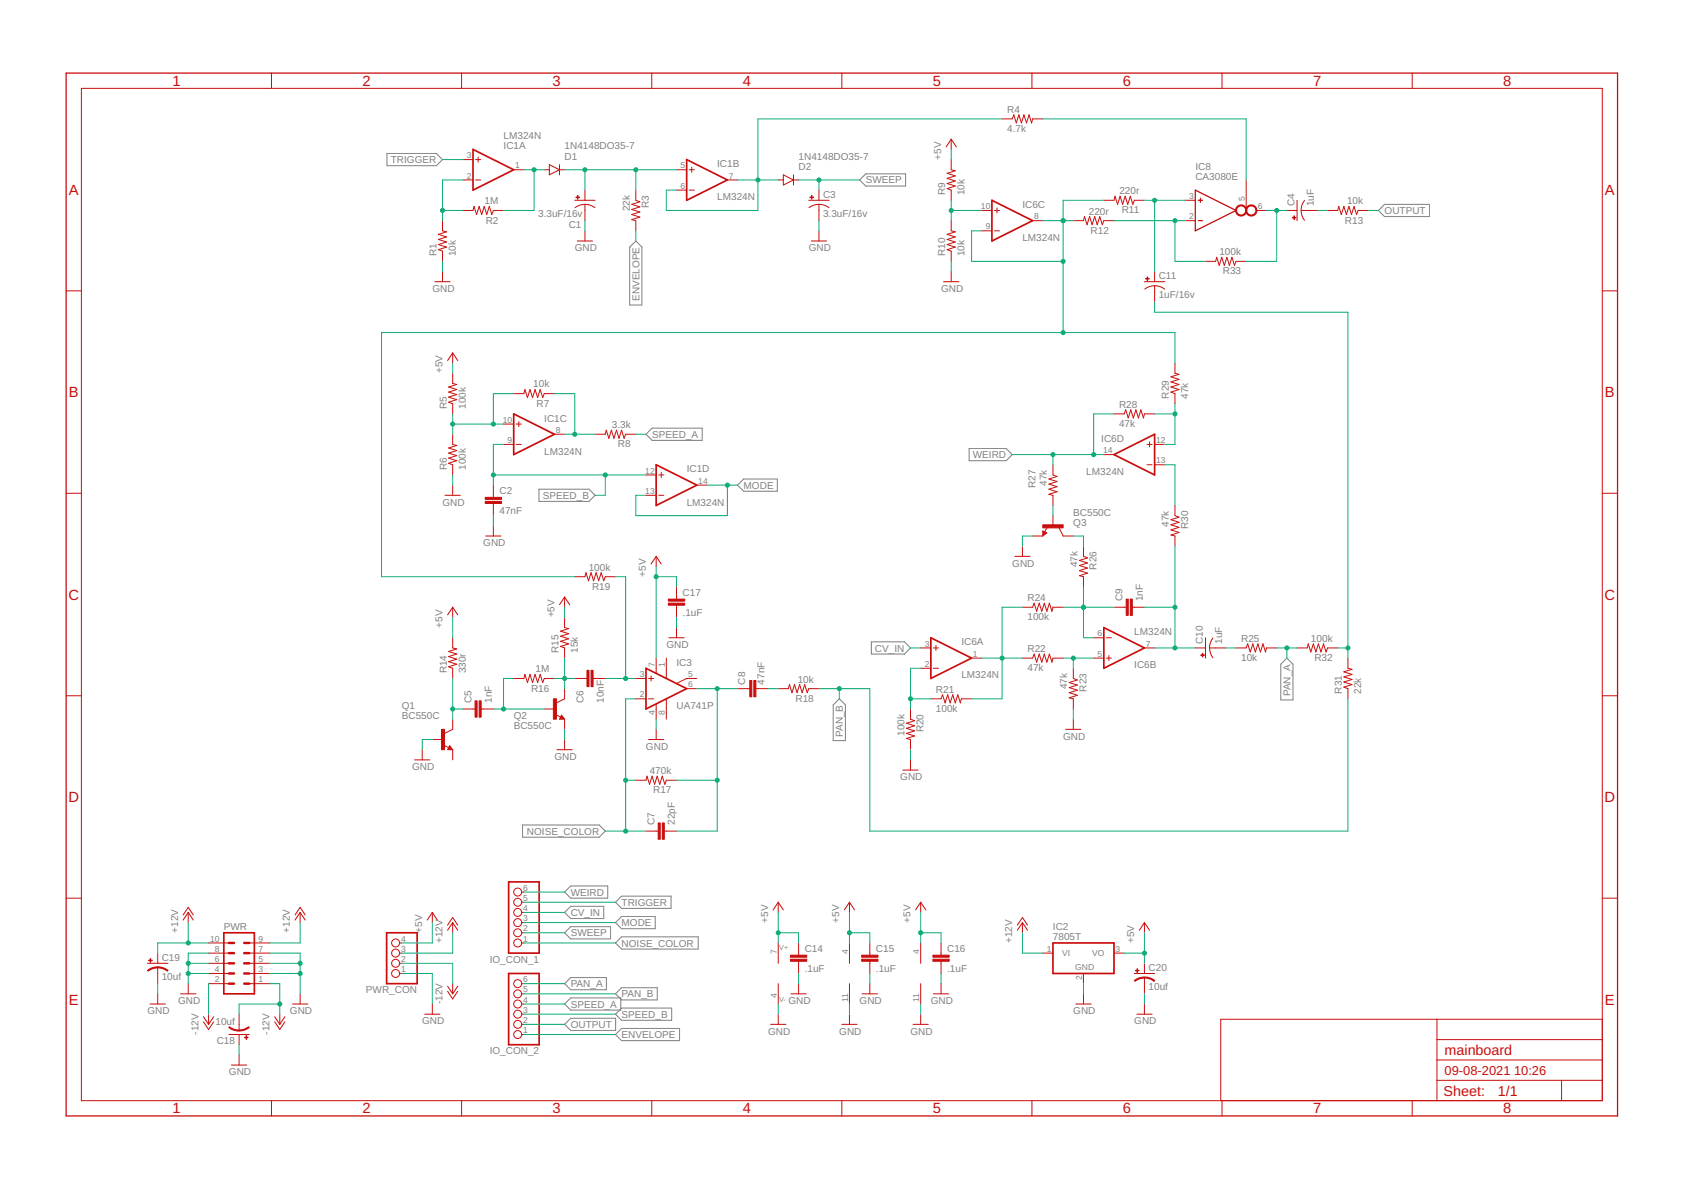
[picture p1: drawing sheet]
<svg xmlns="http://www.w3.org/2000/svg" width="420mm" height="297mm" viewBox="0 0 420 297" stroke-linecap="round" stroke-linejoin="round" font-family="sans-serif">
<g fill="none" stroke="#808080" stroke-width=".25">
<path d="M96.6 38.3h12.3l1.6 1.5-1.6 1.6h-12.3zM214.6 44.9l1.5-1.5h10v3h-10zM344.1 52.5l1.6-1.5h11.2v3.1h-11.2zM157.2 61.7l1.5-1.5 1.6 1.5v14.4h-3.1zM161.3 108.4l1.5-1.5h12.5v3h-12.5zM241.9 112h9.3l1.5 1.5-1.5 1.5h-9.3zM134.6 122.1h12.4l1.6 1.5-1.6 1.6h-12.4zM184.1 121.1l1.6-1.5h8.4v3h-8.4zM208 176l1.5-1.6 1.6 1.6v8.9h-3.1zM217.5 160.2h8.3l1.5 1.5-1.5 1.6h-8.3zM321.3 164.3l1.5 1.5v8.9h-3.1v-8.9zM130.5 205.9h19.1l1.5 1.6-1.5 1.5h-19.1z"/>
<path d="M140.9 227.8l1.6-1.6h8.2v3.1h-8.2zM140.9 232.8l1.6-1.5h9.9v3.1h-9.9zM142.5 221.1h9.2v3.1h-9.2l-1.6-1.5zM153.6 235.4l1.6-1.6h19.1v3.1h-19.1zM153.6 230.3l1.6-1.5h8.4v3h-8.4zM153.6 225.2l1.6-1.5h12.3v3h-12.3zM140.9 250.6l1.6-1.5h12.5v3h-12.5zM140.9 245.5l1.6-1.5h8.9v3.1h-8.9zM140.9 255.7l1.6-1.5h11.2v3h-11.2zM153.6 253.2l1.6-1.6h12.5v3.1h-12.5zM153.6 248.1l1.6-1.6h8.9v3.1h-8.9zM155.2 256.7h14.5v3.1h-14.5l-1.6-1.6z"/>
</g>
<g fill="none" stroke="#c90d0c" stroke-width=".25">
<path d="M67.8 18.2v3.9M115.2 18.2v3.9M162.7 18.2v3.9M210.2 18.2v3.9M257.6 18.2v3.9M305.1 18.2v3.9M352.6 18.2v3.9M20.3 22.1h379.7v252.6h-379.7zM115.5 39.8h2.6M118.7 39.8h1.3M119.4 39.2v1.3M237.5 39.8v2.6l1 .2-2 .7 2 .6-2 .6 2 .7-2 .6 2 .6-2 .7 1 .4v2.5"/>
<path d="M237.5 34.8v2.5M237.5 34.8l1.2 1.9M237.5 34.8l-1.3 1.9M250.2 29.7h2.5l.4-1 .6 2 .7-2 .6 2 .6-2 .7 2 .6-2 .6 2 .3-1h2.5M110.5 55.1v2.5l1 .3-2 .6 2 .6-2 .7 2 .6-2 .6 2 .7-2 .6 1 .4v2.5M115.5 44.9h2.6M115.5 52.5h2.6l.2-1 .7 2.1 .6-2.1 .6 2.1 .7-2.1 .6 2.1 .7-2.1 .6 2.1 .4-1.1h2.5M118.7 44.9h1.3M128.2 42.4h2.6M135.9 42.4h1.2M137.1 41.1l2.6 1.3-2.6 1.2zM139.7 42.4h1.2"/>
<path d="M139.7 41.1v2.5M143.5 50h5.1M146 51l1.6 .3 .9 .5M146 51l-1.5 .3-.9 .5M146 47.5v2.5M146 51v4.1M146 57.6v2.6M158.7 47.5v2.5l1 .4-2 .6 2 .6-2 .7 2 .6-2 .7 2 .6-2 .6 1 .3v2.5M168.9 42.4h2.5M168.9 47.5h2.5M172.1 42.4h1.2M172.1 47.5h1.2"/>
<path d="M172.7 41.7v1.3M181.6 44.9h2.5M194.3 44.9h1.3M195.6 43.6l2.5 1.3-2.5 1.3zM198.1 44.9h1.3M198.1 43.6v2.6M201.9 50h5.1M204.4 51l1.6 .3 .9 .5M204.4 51l-1 .1-1.4 .7M204.4 47.5v2.5M204.4 51v4.1M204.4 57.6v2.6"/>
<path d="M237.5 55.1v2.5l1 .3-2 .6 2 .6-2 .7 2 .6-2 .6 2 .7-2 .6 1 .4v2.5M245.1 52.5h2.5M245.1 57.6h2.5M248.3 52.5h1.2M248.3 57.6h1.2M248.9 51.9v1.3M257.8 55.1h2.5M267.9 55.1h2.6l.2-1 .7 2 .6-2 .6 2 .7-2 .6 2 .7-2 .6 2 .4-1h2.5M275.6 50h2.5l.3-1 .6 2 .6-2 .7 2 .6-2 .6 2 .7-2 .6 2 .4-1h2.5M295.9 50h2.5M295.9 55.1h2.5M311.1 44.9v7.6"/>
<path d="M313.6 52.5h2.6M321.3 52.5h2.5M323.8 50v5.1M324.8 52.5l.3 1.6 .6 .9M324.8 52.5h4.1M325.7 50l-.6 1-.3 1.5M331.4 52.5h2.6l.2-1 .7 2.1 .6-2.1 .6 2.1 .7-2.1 .6 2.1 .6-2.1 .7 2.1 .3-1.1h2.6M16.5 72.6h3.8M108.6 70.3h3.8M110.5 67.8v2.5M144.1 60.2h3.8M202.5 60.2h3.9"/>
<path d="M235.6 70.3h3.8M237.5 67.8v2.5M285.7 70.3h5.1M288.2 71.3l1.1 .2 1.4 .7M288.2 71.3l-1.5 .3-.9 .6M288.2 67.8v2.5M288.2 71.3v4.1M300.9 65.2h2.6l.2-1 .7 2.1 .6-2.1 .6 2.1 .7-2.1 .6 2.1 .7-2.1 .6 2.1 .4-1.1h2.5M400 72.6h3.8M113 88.1v2.5M113 93.2v2.5l1 .3-2 .6 2 .6-2 .7 2 .6-2 .6 2 .7-2 .6 1 .4v2.5M113 88.1l1.3 1.9"/>
<path d="M113 88.1l-1.3 1.9M128.2 98.3h2.6l.2-1.1 .7 2.1 .6-2.1 .6 2.1 .7-2.1 .6 2.1 .7-2.1 .6 2.1 .4-1h2.5M293.3 90.6v2.6l1 .2-2 .7 2 .6-2 .6 2 .7-2 .6 2 .6-2 .7 1 .4v2.5M113 108.4v2.5l1 .3-2 .6 2 .7-2 .6 2 .6-2 .7 2 .6-2 .6 1 .4v2.6M125.7 105.9h2.5M125.7 110.9h2.5M128.9 105.9h1.3M128.9 110.9h1.3M129.5 105.2v1.3M138.4 108.4h2.5M148.6 108.4h2.5l.3-1 .6 2 .6-2 .7 2 .6-2 .6 2 .7-2 .6 2 .4-1h2.5M161.3 118.6h2.5"/>
<path d="M164.4 118.6h1.3M165.1 117.9v1.3M262.9 116v2.6l1 .3-2 .7 2 .6-2 .6 2 .7-2 .6 2 .6-2 .7 1 .2v2.6M275.6 113.5h2.5M278.1 103.3h2.5l.4-1 .7 2 .6-2 .6 2 .7-2 .6 2 .6-2 .7 2 .2-1h2.5M286.3 110.9h1.3M286.3 116h1.3M287 110.3v1.3M288.2 110.9h2.6M288.2 116h2.6M16.5 123.1h3.8M111.1 123.6h3.8"/>
<path d="M113 121.1v2.5M121.3 133.8h3.8M123.2 121.1v3M123.2 125.7v3M123.2 131.3v2.5M161.3 123.6h2.5M163.8 138.9v2.5M163.8 138.9l1.3 1.9M163.8 138.9l-1.3 1.9M164.4 123.6h1.3M174 121.1h2.5M253.3 138.9h3.9"/>
<path d="M255.2 136.3v2.6M257.8 133.8h2.5M260.3 132.5l1 .5-1 .8zM260.5 132.8v.7l.6-.5-.5-.2v.4l.2-.2M261.4 131.6l-.6 1.2M262.9 128.7v2.6M264.4 131.8l1 2h2.5M270.5 136.3v2.6l1 .4-2 .6 2 .6-2 .7 2 .6-2 .6 2 .7-2 .6 1 .3v2.5M293.3 126.2v2.5l1 .4-2 .6 2 .7-2 .6 2 .6-2 .7 2 .6-2 .6 1 .3v2.5M400 123.1h3.8M113 151.6v2.5M113 159.2v2.5l1 .3-2 .6 2 .7-2 .6 2 .6-2 .7 2 .6-2 .6 1 .4v2.6"/>
<path d="M113 151.6l1.3 1.9M113 151.6l-1.3 1.9M140.9 154.1v2.6l1.1 .2-2.1 .6 2.1 .7-2.1 .6 2.1 .6-2.1 .7 2.1 .6-2.1 .7 1 .3v2.6M140.9 149v2.6M140.9 149l1.3 1.9M140.9 149l-1.2 1.9M143.5 144h2.5l.3-1.1 .6 2.1 .7-2.1 .6 2.1 .6-2.1 .7 2.1 .6-2.1 .6 2.1 .4-1h2.5M167 159.2h3.8M168.9 146.5v3M168.9 151.1v3M168.9 156.7v2.5M255.2 151.6h2.6l.4-1 .6 2 .6-2 .7 2 .6-2 .6 2 .7-2 .6 2 .3-1h2.5"/>
<path d="M273 159.2h2.6M276.2 159.2h1.3M278.1 151.6h3.1M282.7 151.6h3M300.9 159.2v5.1M302.8 159.2l-.7 1.5-.1 1M16.5 173.7h3.8M113 179.5v2.6l-2 1M115.5 177h3.1M120.1 177h3.1M128.2 169.4h2.6l.2-1.1 .7 2.1 .6-2.1 .6 2.1 .7-2.1 .6 2.1 .7-2.1 .6 2.1 .4-1h2.5M135.9 177h2.5"/>
<path d="M138.7 178.4l1.3 .6M140.2 178.5l.7 1h-1.2zM140.2 179l.1 .3h-.4l.3-.5 .5 .6h-.8M140.9 171.9v2.5l-2 1.1M140.9 179.5v2.6M143.5 169.4h3M148.1 169.4h3M158.7 169.4h2.6M158.7 174.4h2.6M161.9 169.4h1.3M161.9 174.4h1.3M162.5 168.7v1.3"/>
<path d="M163.8 164.3v3.7M163.8 175.8v3.7M166.3 164.3v5M166.3 174.5v5M171.4 171.9h2.6M174 169.4h-2.6l-2.4 1.2M184.1 171.9h3.1M188.7 171.9h3M194.3 171.9h2.5l.3-1 .6 2 .7-2 .6 2 .6-2 .7 2 .6-2 .6 2 .4-1h2.5M227.3 177v2.5l1 .4-2 .6 2 .7-2 .6 2 .6-2 .7 2 .6-2 .6 1 .3v2.5M229.8 161.7h2.6M229.8 166.8h2.6"/>
<path d="M232.4 174.4h2.5l.4-1 .6 2.1 .7-2.1 .6 2.1 .6-2.1 .7 2.1 .6-2.1 .7 2.1 .2-1.1h2.5M233 161.7h1.3M233 166.8h1.3M233.7 161.1v1.3M242.5 164.3h2.6M255.2 164.3h2.6l.4-1 .6 2 .6-2 .7 2 .6-2 .6 2 .7-2 .6 2 .3-1h2.5M267.9 166.8v2.6l1.1 .3-2.1 .7 2.1 .6-2.1 .6 2.1 .7-2.1 .6 2.1 .6-2.1 .7 1 .2v2.6M267.9 179.5v2.6M273 164.3h2.6M276.2 164.3h1.3M276.8 163.6v1.3M285.7 161.7h2.5"/>
<path d="M298.4 161.7h2.5M302 161.7l.3 1.6 .5 .9M302 161.7h4M308.6 161.7h2.5l.4-1 .6 2.1 .7-2.1 .6 2.1 .6-2.1 .7 2.1 .6-2.1 .6 2.1 .3-1.1h2.5M323.8 161.7h2.5l.3-1 .6 2.1 .7-2.1 .6 2.1 .6-2.1 .7 2.1 .6-2.1 .6 2.1 .4-1.1h2.6M336.5 164.3v2.5l1 .3-2 .6 2 .6-2 .7 2 .6-2 .6 2 .7-2 .6 1 .4v2.5M400 173.7h3.8M103.5 189.7h3.8M105.4 187.1v2.6M107.9 184.6h2.6M110.8 186l1.2 .6M112.2 186.1l.8 1h-1.3z"/>
<path d="M112.2 186.6l.2 .3h-.4l.2-.5 .6 .6h-.8M113 187.1v2.6M139 187.1h3.9M140.9 184.6v2.5M158.7 194.8h2.6l.2-1.1 .7 2.1 .6-2.1 .6 2.1 .7-2.1 .6 2.1 .6-2.1 .7 2.1 .3-1h2.6M161.9 184.6h3.8M163.8 182.1v2.5M225.4 192.2h3.8M227.3 189.7v2.5M266 182.1h3.9M161.3 207.5h3M165.8 207.5h3.1"/>
<path d="M16.5 224.2h3.8M39.4 237.9v2.6M45.7 228.4l1.3-1.9 1.3 1.9M47 227.8l1.3 1.9M47 227.8l-1.3 1.9M47 227.8v2.5M52.1 237.9h5M52.1 235.4h5M62.2 237.9h5.1M62.2 235.4h5.1M73.7 228.4l1.2-1.9 1.3 1.9M74.9 227.8v2.5"/>
<path d="M74.9 227.8l1.3 1.9M74.9 227.8l-1.2 1.9M99.8 237.9h.5M99.8 235.4h.5M107.9 227.8v2.5M107.9 227.8l1.3 1.9M107.9 227.8l-1.2 1.9M111.7 230.9l1.3-1.9 1.3 1.9M113 230.3v2.5M113 230.3l1.3 1.9M113 230.3l-1.3 1.9M130.2 235.4h.6"/>
<path d="M130.2 232.8h.6M130.2 230.3h.6M130.2 227.8h.6M130.2 225.2h.6M130.2 222.7h.6M194.3 225.2v2.6M194.3 235.4v5.1M194.3 225.2l1.3 1.9M194.3 225.2l-1.3 1.9M199.4 235.4v3M199.4 239.9v3.1M212.1 225.2v2.6"/>
<path d="M212.1 235.4v5.1M212.1 225.2l1.2 1.9M212.1 225.2l-1.3 1.9M217.1 235.4v3M217.1 239.9v3.1M229.8 225.2v2.6M229.8 235.4v5.1M229.8 225.2l1.3 1.9M229.8 225.2l-1.2 1.9M234.9 235.4v3M234.9 239.9v3.1M254 230.9l1.2-1.9 1.3 1.9"/>
<path d="M255.2 230.3v2.5M255.2 230.3l1.3 1.9M255.2 230.3l-1.2 1.9M260.3 237.9h2.6M278.1 237.9h2.5M285.7 230.3l1.3 1.9M285.7 230.3l-1.3 1.9M285.7 230.3v2.5M400 224.2h3.8M36.8 240.5h5.1M37.5 250.6h3.8M39.4 241.5v4"/>
<path d="M39.4 248.1v2.5M45.1 248.1h3.8M47 245.5v2.6M50.8 253.8l1.3 1.9M50.8 255.1l1.3 1.9 1.2-1.9M52.1 243h5M52.1 240.5h5M52.1 245.5h5M52.1 253.2v2.5M53.3 253.8l-1.2 1.9M57.1 258.2h5.1M59.7 253.2v4"/>
<path d="M59.7 258.2v2.6M62.2 243h5.1M62.2 240.5h5.1M62.2 245.5h5.1M68.6 253.8l1.2 1.9M68.6 255.1l1.2 1.9 1.3-1.9M69.8 253.2v2.5M71.1 253.8l-1.3 1.9M73 250.6h3.8M74.9 248.1v2.5M99.8 243h.5M99.8 240.5h.5"/>
<path d="M106 253.2h3.8M107.9 250.6v2.6M111.7 246.2l1.3 1.9M111.7 247.4l1.3 1.9 1.3-1.9M113 245.5v2.6M114.3 246.2l-1.3 1.9M130.2 253.2h.6M130.2 255.7h.6M130.2 248.1h.6M130.2 250.6h.6M130.2 258.2h.6M130.2 245.5h.6"/>
<path d="M192.4 255.7h3.8M194.3 245.5v5.1M194.3 253.2v2.5M197.5 248.1h3.8M199.4 245.5v2.6M210.2 255.7h3.8M212.1 245.5v5.1M212.1 253.2v2.5M215.2 248.1h3.9M217.1 245.5v2.6M227.9 255.7h3.9M229.8 245.5v5.1"/>
<path d="M229.8 253.2v2.5M233 248.1h3.8M234.9 245.5v2.6M268.6 250.6h3.8M270.5 243v2.5M270.5 248.1v2.5M283.2 243h5M283.8 253.2h3.8M285.7 240.5v2.5M285.7 244v4.1M285.7 250.6v2.6M358.7 254.4v20.3"/>
<path d="M358.7 259.5h41.3M400 254.4h-95.2v20.3M57.8 265.9h3.8M59.7 263.3v2.6M67.8 274.7v3.9M115.2 274.7v3.9M162.7 274.7v3.9M210.2 274.7v3.9M257.6 274.7v3.9M305.1 274.7v3.9M352.6 274.7v3.9M358.7 269.7h41.3"/>
<path d="M358.7 264.6h41.3M389.8 269.7v5"/>
<circle cx="98.8" cy="237.9" r=".99"/>
<circle cx="98.8" cy="235.4" r=".99"/>
<circle cx="129.2" cy="235.4" r=".99"/>
<circle cx="129.2" cy="225.2" r=".99"/>
<circle cx="129.2" cy="222.7" r=".99"/>
<circle cx="129.2" cy="232.8" r=".99"/>
<circle cx="129.2" cy="227.8" r=".99"/>
<circle cx="129.2" cy="230.3" r=".99"/>
<circle cx="98.8" cy="240.5" r=".99"/>
<circle cx="98.8" cy="243" r=".99"/>
<circle cx="129.2" cy="245.5" r=".99"/>
<circle cx="129.2" cy="248.1" r=".99"/>
<circle cx="129.2" cy="258.2" r=".99"/>
<circle cx="129.2" cy="250.6" r=".99"/>
<circle cx="129.2" cy="255.7" r=".99"/>
<circle cx="129.2" cy="253.2" r=".99"/>
</g>
<path d="M16.5 18.2h387.3v260.4h-387.3zM298.4 47.5l10.2 5-10.2 5.1zM299.2 50h1M299.2 55.1h1M299.7 49.5v1" fill="none" stroke="#c90d0c" stroke-width=".32"/>
<g fill="#c90d0c" stroke="#c90d0c" stroke-width=".25">
<path d="M143.8 49.2h.9v.1h-.9z"/>
<path d="M144.2 48.8h.1v.9h-.1z"/>
<path d="M121.1 125.2h4.1v.5h-4.1z"/>
<path d="M121.1 124.1h4.1v.6h-4.1z"/>
<path d="M110.2 182.1h.8v5h-.8z"/>
<path d="M202.2 49.2h.9v.1h-.9z"/>
<path d="M202.6 48.8h.1v.9h-.1z"/>
<path d="M323 53.9h.2v.9h-.2z"/>
<path d="M322.6 54.3h.9v.1h-.9z"/>
<path d="M119.6 174.9h.5v4.1h-.5z"/>
<path d="M118.6 174.9h.5v4.1h-.5z"/>
<path d="M138.2 174.4h.7v5.1h-.7z"/>
<path d="M147.6 167.3h.5v4.1h-.5z"/>
<path d="M146.5 167.3h.5v4.1h-.5z"/>
<path d="M165.3 205.4h.5v4.1h-.5z"/>
<path d="M164.3 205.4h.5v4.1h-.5z"/>
<path d="M188.2 169.9h.5v4h-.5z"/>
<path d="M187.2 169.9h.5v4h-.5z"/>
<path d="M282.2 149.5h.5v4.1h-.5z"/>
<path d="M281.2 149.5h.5v4.1h-.5z"/>
<path d="M300.2 163.1h.1v.9h-.1z"/>
<path d="M299.8 163.5h.9v.1h-.9z"/>
<path d="M260.3 131h5.1v.8h-5.1z"/>
<path d="M286 69.5h.9v.1h-.9z"/>
<path d="M286.4 69.1h.1v.9h-.1z"/>
<path d="M197.3 239.4h4.1v.5h-4.1z"/>
<path d="M197.3 238.4h4.1v.5h-4.1z"/>
<path d="M215.1 239.4h4.1v.5h-4.1z"/>
<path d="M215.1 238.4h4.1v.5h-4.1z"/>
<path d="M232.9 239.4h4.1v.5h-4.1z"/>
<path d="M232.9 238.4h4.1v.5h-4.1z"/>
<path d="M166.9 150.6h4v.5h-4z"/>
<path d="M166.9 149.5h4v.6h-4z"/>
<path d="M283.5 242.2h.9v.1h-.9z"/>
<path d="M283.8 241.8h.2v.9h-.2z"/>
<path d="M61 258.9h.9v.1h-.9z"/>
<path d="M61.4 258.5h.2v.9h-.2z"/>
<path d="M37.1 239.7h.9v.1h-.9z"/>
<path d="M37.5 239.3h.1v.9h-.1z"/>
</g>
<g fill="none" stroke="#c90d0c" stroke-width=".42">
<path d="M118.1 37.3l10.1 5.1-10.1 5.1zM171.4 39.8l10.2 5.1-10.2 5.1zM247.6 50l10.2 5.1-10.2 5.1zM128.2 103.3l10.2 5.1-10.2 5.1zM163.8 116l10.2 5.1-10.2 5.1zM278.1 113.5l10.1-5.1v10.2zM232.4 159.2l10.1 5.1-10.1 5.1zM275.6 156.7l10.1 5-10.1 5.1zM161.3 166.8l10.1 5.1-10.1 5.1zM55.9 232.8h7.6v15.3h-7.6zM96.5 232.8h7.6v12.7h-7.6zM127 220.1h7.6v17.8h-7.6z"/>
<path d="M262.9 235.4h15.2v7.6h-15.2zM127 243h7.6v17.8h-7.6z"/>
</g>
<g fill="#c90d0c" stroke="#c90d0c" stroke-width=".25">
<path d="M308.8 51.6a1.4 1.4 0 0 1 2.2 .2 1.4 1.4 0 0 1-.8 2.1 1.4 1.4 0 0 1-1.8-1.4h.3a1.15 1.15 0 0 1 1.6-1.1 1.15 1.15 0 0 1 .3 2 1.15 1.15 0 0 1-1.9-.6v-.3h-.3z" fill-rule="evenodd"/>
<path d="M311.4 51.6a1.4 1.4 0 0 1 2.2 .2 1.4 1.4 0 0 1-.8 2.1 1.4 1.4 0 0 1-1.8-1.4h.2a1.15 1.15 0 0 1 1.6-1.1 1.15 1.15 0 0 1 .3 2 1.15 1.15 0 0 1-1.8-.6l-.1-.3h-.2z" fill-rule="evenodd"/>
<path d="M285.7 243.9l1.4 .2 1.2 .7-.2 .2-1.4-.7-1-.2z" fill-rule="evenodd"/>
<path d="M283.2 244.8l1.2-.7 1.3-.2v.2l-1.5 .3-.9 .5z" fill-rule="evenodd"/>
<path d="M57.3 256.3l.9 .5 1.5 .3v.3l-1.9-.5-.7-.4z" fill-rule="evenodd"/>
<path d="M59.7 257.1l1-.1 1.4-.7 .1 .2-1.7 .8h-.8z" fill-rule="evenodd"/>
<path d="M39.4 241.3l1.3 .3 1.2 .6-.1 .2-.9-.5-1.5-.3z" fill-rule="evenodd"/>
<path d="M36.8 242.2l1.2-.6 1.4-.3v.3l-1.5 .3-.9 .5z" fill-rule="evenodd"/>
</g>
<path d="M57.1 235.4h1.3M57.1 237.9h1.3M61 235.4h1.2M61 237.9h1.2M57.1 240.5h1.3M57.1 243h1.3M57.1 245.5h1.3M61 240.5h1.2M61 243h1.2M61 245.5h1.2" fill="none" stroke="#c90d0c" stroke-width=".61"/>
<g fill="none" stroke="#0dab76" stroke-width=".25">
<path d="M110.5 39.8h5M237.5 37.3v2.5M250.2 29.7h-61v22.8h-22.9v-5h2.6M260.3 29.7h50.8v15.2M110.5 52.5h5M115.5 44.9h-5v10.2M130.8 42.4h5.1M133.3 42.4v10.1h-7.6M140.9 42.4h28M146 42.4v5.1M146 55.1v2.5M158.7 42.4v5.1"/>
<path d="M158.7 57.6v2.6M184.1 44.9h10.2M199.4 44.9h15.2M204.4 44.9v2.6M204.4 55.1v2.5M237.5 52.5h7.6M237.5 50v5.1M245.1 57.6h-2.6v7.6h22.9M260.3 55.1h7.6M275.6 50h-10.2v33M278.1 55.1h17.8M285.7 50h10.2"/>
<path d="M288.2 50v17.8M293.3 55.1v10.1h7.6M316.2 52.5h5.1M318.7 52.5v12.7h-7.6M328.9 52.5h2.5M341.6 52.5h2.5M110.5 65.2v2.6M237.5 65.2v2.6M288.2 75.4v2.5h48.3v86.4M113 90.6v2.6M128.2 98.3h-5v7.6M138.4 98.3h5.1v10.1"/>
<path d="M293.3 90.6v-7.6h-198.1v61h48.3M113 103.3v5.1M113 118.6v2.5M113 105.9h12.7M123.2 118.6h38.1M125.7 110.9h-2.5v10.2M140.9 108.4h7.7M151.1 118.6v5h-2.5M158.7 108.4h2.6M252.7 113.5h22.9M262.9 113.5v2.5M278.1 103.3h-5.1v10.2"/>
<path d="M288.2 103.3h5.1M290.8 116h2.5v10.2M293.3 100.8v10.1h-2.5M123.2 128.7v2.6M176.5 121.1h7.6M181.6 121.1v7.6h-22.9v-5.1h2.6M257.8 133.8h-2.6v2.5M262.9 126.2v2.5M267.9 133.8h2.6v2.5M293.3 136.3v25.4M113 154.1v5.1M140.9 151.6v2.5"/>
<path d="M153.6 144h2.6v25.4M163.8 141.4v22.9M163.8 144h5.1v2.5M168.9 154.1v2.6M255.2 151.6h-5v22.8h-7.7M265.4 151.6h12.7M270.5 146.5v12.7h2.5M285.7 151.6h7.6M113 169.4v10.1M113 177h2.5M123.2 177h12.7M128.2 169.4h-2.5v7.6"/>
<path d="M138.4 169.4h5.1M140.9 164.3v7.6M151.1 169.4h7.6M158.7 174.4h-2.5v33.1M163.8 179.5v2.6M174 171.9h10.1M179 171.9v35.6h-10.1M191.7 171.9h2.6M204.4 171.9h12.7v35.6h119.4v-33.1M209.5 171.9v2.5M227.3 174.4h5.1M227.3 161.7h2.5"/>
<path d="M229.8 166.8h-2.5v10.2M245.1 164.3h10.1M265.4 164.3h7.6M267.9 164.3v2.5M267.9 177v2.5M288.2 161.7h10.2M306 161.7h2.6M318.7 161.7h5.1M321.3 161.7v2.6M334 161.7h2.5M107.9 184.6h-2.5v2.5M140.9 182.1v2.5"/>
<path d="M156.2 194.8h2.5M168.9 194.8h10.1M227.3 187.1v2.6M151.1 207.5h10.2M47 230.3v5.1M52.1 237.9h-5.1v7.6M52.1 235.4h-12.7v2.5M67.3 237.9h7.6v10.2M74.9 230.3v5.1h-7.6M107.9 230.3v5.1h-7.6M113 232.8v5.1h-12.7M130.8 235.4h22.8"/>
<path d="M130.8 227.8h10.1M130.8 232.8h10.1M130.8 230.3h22.8M130.8 225.2h22.8M130.8 222.7h10.1M194.3 227.8v7.6M194.3 232.8h5.1v2.6M212.1 227.8v7.6M212.1 232.8h5v2.6M229.8 227.8v7.6M229.8 232.8h5.1v2.6M255.2 232.8v5.1h5.1"/>
<path d="M280.6 237.9h5.1M285.7 232.8v7.7M39.4 245.5v2.6M47 243h5.1M47 240.5h5.1M52.1 245.5v7.7M67.3 243h7.6M67.3 240.5h7.6M67.3 245.5h2.5v7.7M69.8 250.6h-10.1v2.6M100.3 240.5h12.7v5M100.3 243h7.6v7.6"/>
<path d="M130.8 250.6h10.1M130.8 253.2h22.8M130.8 248.1h22.8M130.8 245.5h10.1M130.8 255.7h10.1M130.8 258.2h22.8M194.3 250.6v2.6M199.4 243v2.5M212.1 250.6v2.6M217.1 243v2.5M229.8 250.6v2.6M234.9 243v2.5"/>
<path d="M270.5 245.5v2.6M285.7 248.1v2.5M59.7 260.8v2.5"/>
</g>
<g fill="#0dab76" stroke="#0dab76" stroke-width=".25">
<circle cx="110.5" cy="52.5" r=".51"/>
<circle cx="133.3" cy="42.4" r=".51"/>
<circle cx="74.9" cy="240.5" r=".51"/>
<circle cx="74.9" cy="243" r=".51"/>
<circle cx="47" cy="243" r=".51"/>
<circle cx="47" cy="240.5" r=".51"/>
<circle cx="146" cy="42.4" r=".51"/>
<circle cx="158.7" cy="42.4" r=".51"/>
<circle cx="189.2" cy="44.9" r=".51"/>
<circle cx="47" cy="235.4" r=".51"/>
<circle cx="113" cy="105.9" r=".51"/>
<circle cx="123.2" cy="105.9" r=".51"/>
<circle cx="143.5" cy="108.4" r=".51"/>
<circle cx="123.2" cy="118.6" r=".51"/>
<circle cx="151.1" cy="118.6" r=".51"/>
<circle cx="237.5" cy="52.5" r=".51"/>
<circle cx="265.4" cy="55.1" r=".51"/>
<circle cx="265.4" cy="65.2" r=".51"/>
<circle cx="265.4" cy="83" r=".51"/>
<circle cx="288.2" cy="50" r=".51"/>
<circle cx="318.7" cy="52.5" r=".51"/>
<circle cx="113" cy="177" r=".51"/>
<circle cx="125.7" cy="177" r=".51"/>
<circle cx="140.9" cy="169.4" r=".51"/>
<circle cx="156.2" cy="169.4" r=".51"/>
<circle cx="156.2" cy="194.8" r=".51"/>
<circle cx="156.2" cy="207.5" r=".51"/>
<circle cx="179" cy="194.8" r=".51"/>
<circle cx="179" cy="171.9" r=".51"/>
<circle cx="227.3" cy="174.4" r=".51"/>
<circle cx="250.2" cy="164.3" r=".51"/>
<circle cx="267.9" cy="164.3" r=".51"/>
<circle cx="270.5" cy="151.6" r=".51"/>
<circle cx="293.3" cy="161.7" r=".51"/>
<circle cx="293.3" cy="151.6" r=".51"/>
<circle cx="336.5" cy="161.7" r=".51"/>
<circle cx="209.5" cy="171.9" r=".51"/>
<circle cx="321.3" cy="161.7" r=".51"/>
<circle cx="293.3" cy="103.3" r=".51"/>
<circle cx="69.8" cy="250.6" r=".51"/>
<circle cx="163.8" cy="144" r=".51"/>
<circle cx="194.3" cy="232.8" r=".51"/>
<circle cx="212.1" cy="232.8" r=".51"/>
<circle cx="229.8" cy="232.8" r=".51"/>
<circle cx="285.7" cy="237.9" r=".51"/>
<circle cx="181.6" cy="121.1" r=".51"/>
<circle cx="204.4" cy="44.9" r=".51"/>
<circle cx="293.3" cy="55.1" r=".51"/>
<circle cx="273" cy="113.5" r=".51"/>
<circle cx="262.9" cy="113.5" r=".51"/>
</g>
<g font-size="3.7" fill="#c90d0c">
<text x="43" y="21.4">1</text>
<text x="90.5" y="21.4">2</text>
<text x="138" y="21.4">3</text>
<text x="185.4" y="21.4">4</text>
<text x="232.9" y="21.4">5</text>
<text x="280.3" y="21.4">6</text>
<text x="327.8" y="21.4">7</text>
<text x="375.3" y="21.4">8</text>
<text x="17.2" y="48.6">A</text>
<text x="400.7" y="48.6">A</text>
<text x="17.2" y="99.2">B</text>
<text x="400.7" y="99.2">B</text>
<text x="17.1" y="149.7">C</text>
<text x="400.6" y="149.7">C</text>
<text x="17.1" y="200.2">D</text>
<text x="400.6" y="200.2">D</text>
<text x="17.2" y="250.8">E</text>
<text x="400.7" y="250.8">E</text>
<text x="43" y="277.9">1</text>
<text x="90.5" y="277.9">2</text>
<text x="138" y="277.9">3</text>
<text x="185.4" y="277.9">4</text>
<text x="232.9" y="277.9">5</text>
<text x="280.3" y="277.9">6</text>
<text x="327.8" y="277.9">7</text>
<text x="375.3" y="277.9">8</text>
</g>
<g font-size="3.6" fill="#c90d0c">
<text x="360.6" y="263.3">mainboard</text>
<text x="360.4" y="273.6">Sheet:</text>
<text x="374" y="273.5">1/1</text>
</g>
<g font-size="3.2" fill="#c90d0c">
<text x="360.6" y="268.4">09-08-2021</text>
<text x="378" y="268.4">10:26</text>
</g>
<g font-size="2.5" fill="#808080">
<text x="251.4" y="28.2">R4</text>
<text x="125.7" y="34.8">LM324N</text>
<text x="251.4" y="33">4.7k</text>
<text x="97.6" y="40.7">TRIGGER</text>
<text x="125.7" y="37.3">IC1A</text>
<text x="141" y="37.3">1N4148DO35-7</text>
<text x="141" y="39.8">D1</text>
<text x="179.1" y="41.7">IC1B</text>
<text x="199.4" y="39.8">1N4148DO35-7</text>
<text x="234.9" y="39.8" transform="rotate(-90 234.9 39.8)">+5V</text>
<text x="199.4" y="42.4">D2</text>
<text x="216.1" y="45.8">SWEEP</text>
<text x="298.4" y="44.9">CA3080E</text>
<text x="298.4" y="42.4">IC8</text>
<text x="121" y="51">1M</text>
<text x="157.2" y="52.7" transform="rotate(-90 157.2 52.7)">22k</text>
<text x="162" y="51.9" transform="rotate(-90 162 51.9)">R3</text>
<text x="179.1" y="50">LM324N</text>
<text x="205.5" y="49.4">C3</text>
<text x="236" y="48.7" transform="rotate(-90 236 48.7)">R9</text>
<text x="240.8" y="48.7" transform="rotate(-90 240.8 48.7)">10k</text>
<text x="255.2" y="51.9">IC6C</text>
<text x="271.8" y="53.5">220r</text>
<text x="279.5" y="48.5">220r</text>
<text x="280" y="53.3">R11</text>
<text x="323.2" y="51.5" transform="rotate(-90 323.2 51.5)">C4</text>
<text x="328" y="51.5" transform="rotate(-90 328 51.5)">1uF</text>
<text x="336.3" y="51">10k</text>
<text x="345.7" y="53.4">OUTPUT</text>
<text x="121.3" y="55.8">R2</text>
<text x="134.4" y="54.2">3.3uF/16v</text>
<text x="142" y="57">C1</text>
<text x="205.5" y="54.2">3.3uF/16v</text>
<text x="272.3" y="58.3">R12</text>
<text x="335.7" y="55.8">R13</text>
<text x="109" y="64" transform="rotate(-90 109 64)">R1</text>
<text x="113.8" y="64" transform="rotate(-90 113.8 64)">10k</text>
<text x="143.5" y="62.7">GND</text>
<text x="201.9" y="62.7">GND</text>
<text x="236" y="64" transform="rotate(-90 236 64)">R10</text>
<text x="240.8" y="64" transform="rotate(-90 240.8 64)">10k</text>
<text x="255.2" y="60.2">LM324N</text>
<text x="304.4" y="63.7">100k</text>
<text x="289.3" y="69.7">C11</text>
<text x="305.3" y="68.5">R33</text>
<text x="107.9" y="72.8">GND</text>
<text x="159.6" y="75.1" transform="rotate(-90 159.6 75.1)">ENVELOPE</text>
<text x="234.9" y="72.8">GND</text>
<text x="289.3" y="74.5">1uF/16v</text>
<text x="110.5" y="93.2" transform="rotate(-90 110.5 93.2)">+5V</text>
<text x="133.1" y="96.7">10k</text>
<text x="133.9" y="101.5">R7</text>
<text x="279.4" y="101.8">R28</text>
<text x="291.8" y="99.5" transform="rotate(-90 291.8 99.5)">R29</text>
<text x="296.6" y="99.5" transform="rotate(-90 296.6 99.5)">47k</text>
<text x="111.5" y="102.1" transform="rotate(-90 111.5 102.1)">R5</text>
<text x="116.3" y="102.1" transform="rotate(-90 116.3 102.1)">100k</text>
<text x="135.9" y="105.2">IC1C</text>
<text x="152.7" y="106.9">3.3k</text>
<text x="279.4" y="106.6">47k</text>
<text x="135.9" y="113.5">LM324N</text>
<text x="154.3" y="111.7">R8</text>
<text x="162.8" y="109.3">SPEED_A</text>
<text x="274.9" y="110.3">IC6D</text>
<text x="111.5" y="117.3" transform="rotate(-90 111.5 117.3)">R6</text>
<text x="116.3" y="117.3" transform="rotate(-90 116.3 117.3)">100k</text>
<text x="171.4" y="117.9">IC1D</text>
<text x="242.9" y="114.4">WEIRD</text>
<text x="271.2" y="118.6">LM324N</text>
<text x="124.7" y="123.3">C2</text>
<text x="135.5" y="124.5">SPEED_B</text>
<text x="185.7" y="122">MODE</text>
<text x="258.5" y="121.9" transform="rotate(-90 258.5 121.9)">R27</text>
<text x="261.3" y="121.3" transform="rotate(-90 261.3 121.3)">47k</text>
<text x="110.5" y="126.2">GND</text>
<text x="124.7" y="128.3">47nF</text>
<text x="171.4" y="126.2">LM324N</text>
<text x="267.9" y="128.7">BC550C</text>
<text x="267.9" y="131.3">Q3</text>
<text x="291.8" y="131.5" transform="rotate(-90 291.8 131.5)">47k</text>
<text x="120.6" y="136.3">GND</text>
<text x="296.6" y="132" transform="rotate(-90 296.6 132)">R30</text>
<text x="147" y="142.4">100k</text>
<text x="161.3" y="144" transform="rotate(-90 161.3 144)">+5V</text>
<text x="252.7" y="141.4">GND</text>
<text x="269" y="141.6" transform="rotate(-90 269 141.6)">47k</text>
<text x="273.8" y="142.2" transform="rotate(-90 273.8 142.2)">R26</text>
<text x="147.8" y="147.2">R19</text>
<text x="170.4" y="148.7">C17</text>
<text x="138.4" y="154.1" transform="rotate(-90 138.4 154.1)">+5V</text>
<text x="170.4" y="153.7">.1uF</text>
<text x="256.5" y="154.9">100k</text>
<text x="256.5" y="150.1">R24</text>
<text x="280.3" y="150.1" transform="rotate(-90 280.3 150.1)">C9</text>
<text x="285.3" y="150.1" transform="rotate(-90 285.3 150.1)">1nF</text>
<text x="110.5" y="156.7" transform="rotate(-90 110.5 156.7)">+5V</text>
<text x="166.4" y="161.7">GND</text>
<text x="240" y="161.1">IC6A</text>
<text x="283.2" y="158.4">LM324N</text>
<text x="300.3" y="160.7" transform="rotate(-90 300.3 160.7)">C10</text>
<text x="305.1" y="160.7" transform="rotate(-90 305.1 160.7)">1uF</text>
<text x="309.8" y="160.2">R25</text>
<text x="327.3" y="160.2">100k</text>
<text x="133.7" y="167.8">1M</text>
<text x="139.5" y="163" transform="rotate(-90 139.5 163)">R15</text>
<text x="144.3" y="163" transform="rotate(-90 144.3 163)">15k</text>
<text x="168.9" y="166.2">IC3</text>
<text x="218.4" y="162.6">CV_IN</text>
<text x="256.5" y="167.6">47k</text>
<text x="256.5" y="162.8">R22</text>
<text x="283.2" y="166.7">IC6B</text>
<text x="309.8" y="165">10k</text>
<text x="328.1" y="165">R32</text>
<text x="111.5" y="168.1" transform="rotate(-90 111.5 168.1)">R14</text>
<text x="116.3" y="168.1" transform="rotate(-90 116.3 168.1)">330r</text>
<text x="132.6" y="172.6">R16</text>
<text x="186" y="170.9" transform="rotate(-90 186 170.9)">C8</text>
<text x="190.9" y="170.9" transform="rotate(-90 190.9 170.9)">47nF</text>
<text x="199.2" y="170.4">10k</text>
<text x="233.7" y="172.9">R21</text>
<text x="240" y="169.4">LM324N</text>
<text x="266.4" y="172.1" transform="rotate(-90 266.4 172.1)">47k</text>
<text x="271.2" y="172.7" transform="rotate(-90 271.2 172.7)">R23</text>
<text x="322.2" y="173.8" transform="rotate(-90 322.2 173.8)">PAN_A</text>
<text x="335" y="173.2" transform="rotate(-90 335 173.2)">R31</text>
<text x="339.8" y="173.2" transform="rotate(-90 339.8 173.2)">22k</text>
<text x="100.3" y="179.5">BC550C</text>
<text x="100.3" y="177">Q1</text>
<text x="117.7" y="175.4" transform="rotate(-90 117.7 175.4)">C5</text>
<text x="122.8" y="175.4" transform="rotate(-90 122.8 175.4)">1nF</text>
<text x="128.3" y="179.5">Q2</text>
<text x="145.7" y="175.4" transform="rotate(-90 145.7 175.4)">C6</text>
<text x="150.7" y="175.4" transform="rotate(-90 150.7 175.4)">10nF</text>
<text x="168.9" y="177">UA741P</text>
<text x="198.6" y="175.2">R18</text>
<text x="233.7" y="177.7">100k</text>
<text x="128.3" y="182.1">BC550C</text>
<text x="210.4" y="184" transform="rotate(-90 210.4 184)">PAN_B</text>
<text x="225.8" y="183.7" transform="rotate(-90 225.8 183.7)">100k</text>
<text x="230.6" y="182.8" transform="rotate(-90 230.6 182.8)">R20</text>
<text x="265.4" y="184.6">GND</text>
<text x="138.4" y="189.7">GND</text>
<text x="161.3" y="187.1">GND</text>
<text x="102.9" y="192.2">GND</text>
<text x="162.2" y="193.2">470k</text>
<text x="224.8" y="194.7">GND</text>
<text x="163.1" y="198">R17</text>
<text x="131.6" y="208.3">NOISE_COLOR</text>
<text x="163.4" y="205.9" transform="rotate(-90 163.4 205.9)">C7</text>
<text x="168.5" y="205.9" transform="rotate(-90 168.5 205.9)">22pF</text>
<text x="142.5" y="223.6">WEIRD</text>
<text x="155.2" y="226.1">TRIGGER</text>
<text x="44.4" y="232.8" transform="rotate(-90 44.4 232.8)">+12V</text>
<text x="55.9" y="232.1">PWR</text>
<text x="72.4" y="232.8" transform="rotate(-90 72.4 232.8)">+12V</text>
<text x="105.4" y="232.8" transform="rotate(-90 105.4 232.8)">+5V</text>
<text x="142.5" y="228.7">CV_IN</text>
<text x="142.5" y="233.7">SWEEP</text>
<text x="155.2" y="231.2">MODE</text>
<text x="191.7" y="230.3" transform="rotate(-90 191.7 230.3)">+5V</text>
<text x="209.5" y="230.3" transform="rotate(-90 209.5 230.3)">+5V</text>
<text x="227.3" y="230.3" transform="rotate(-90 227.3 230.3)">+5V</text>
<text x="262.9" y="232.2">IC2</text>
<text x="40.4" y="239.8">C19</text>
<text x="110.5" y="235.4" transform="rotate(-90 110.5 235.4)">+12V</text>
<text x="155.2" y="236.3">NOISE_COLOR</text>
<text x="200.9" y="237.5">C14</text>
<text x="218.7" y="237.5">C15</text>
<text x="236.4" y="237.5">C16</text>
<text x="252.7" y="235.4" transform="rotate(-90 252.7 235.4)">+12V</text>
<text x="262.9" y="234.7">7805T</text>
<text x="283.2" y="235.4" transform="rotate(-90 283.2 235.4)">+5V</text>
<text x="40.4" y="244.7">10uf</text>
<text x="122.2" y="240.3">IO_CON_1</text>
<text x="200.9" y="242.6">.1uF</text>
<text x="218.7" y="242.6">.1uF</text>
<text x="236.4" y="242.6">.1uF</text>
<text x="286.7" y="242.4">C20</text>
<text x="44.4" y="250.6">GND</text>
<text x="91.4" y="248">PWR_CON</text>
<text x="110.5" y="250.6" transform="rotate(-90 110.5 250.6)">-12V</text>
<text x="142.5" y="251.5">SPEED_A</text>
<text x="142.5" y="246.4">PAN_A</text>
<text x="155.2" y="249">PAN_B</text>
<text x="196.8" y="250.6">GND</text>
<text x="214.6" y="250.6">GND</text>
<text x="232.4" y="250.6">GND</text>
<text x="286.7" y="247.2">10uf</text>
<text x="36.8" y="253.2">GND</text>
<text x="53.8" y="255.8">10uf</text>
<text x="72.4" y="253.2">GND</text>
<text x="105.4" y="255.7">GND</text>
<text x="142.5" y="256.6">OUTPUT</text>
<text x="155.2" y="254">SPEED_B</text>
<text x="267.9" y="253.2">GND</text>
<text x="283.2" y="255.7">GND</text>
<text x="49.5" y="258.2" transform="rotate(-90 49.5 258.2)">-12V</text>
<text x="54.1" y="260.6">C18</text>
<text x="67.3" y="258.2" transform="rotate(-90 67.3 258.2)">-12V</text>
<text x="122.2" y="263.2">IO_CON_2</text>
<text x="155.2" y="259.1">ENVELOPE</text>
<text x="191.7" y="258.2">GND</text>
<text x="209.5" y="258.2">GND</text>
<text x="227.3" y="258.2">GND</text>
<text x="57.1" y="268.4">GND</text>
</g>
<g font-size="2.1" fill="#808080">
<text x="116.6" y="39.5">3</text>
<text x="116.6" y="44.6">2</text>
<text x="128.6" y="42">1</text>
<text x="169.9" y="47.1">6</text>
<text x="169.9" y="42">5</text>
<text x="181.9" y="44.6">7</text>
<text x="244.9" y="52.2">10</text>
<text x="296.9" y="49.6">3</text>
<text x="310.8" y="50.2" transform="rotate(-90 310.8 50.2)">5</text>
<text x="314" y="52.2">6</text>
<text x="246.1" y="57.3">9</text>
<text x="258.1" y="54.7">8</text>
<text x="296.9" y="54.7">2</text>
<text x="125.5" y="105.5">10</text>
<text x="126.7" y="110.6">9</text>
<text x="138.8" y="108">8</text>
<text x="275.4" y="113.1">14</text>
<text x="288.6" y="110.6">12</text>
<text x="161.1" y="118.2">12</text>
<text x="288.6" y="115.7">13</text>
<text x="161.1" y="123.3">13</text>
<text x="174.3" y="120.7">14</text>
<text x="230.8" y="161.4">3</text>
<text x="274" y="158.8">6</text>
<text x="286.1" y="161.4">7</text>
<text x="163.5" y="166.5" transform="rotate(-90 163.5 166.5)">7</text>
<text x="166" y="166.5" transform="rotate(-90 166 166.5)">1</text>
<text x="230.8" y="166.5">2</text>
<text x="242.9" y="163.9">1</text>
<text x="274" y="163.9">5</text>
<text x="159.7" y="169">3</text>
<text x="171.8" y="169">5</text>
<text x="171.8" y="171.5">6</text>
<text x="159.7" y="174.1">2</text>
<text x="163.5" y="178.5" transform="rotate(-90 163.5 178.5)">4</text>
<text x="166" y="178.5" transform="rotate(-90 166 178.5)">8</text>
<text x="130.6" y="227.4">4</text>
<text x="130.6" y="224.9">5</text>
<text x="130.6" y="222.3">6</text>
<text x="130.6" y="232.5">2</text>
<text x="130.6" y="229.9">3</text>
<text x="52.4" y="235">10</text>
<text x="53.6" y="237.6">8</text>
<text x="64.6" y="237.6">7</text>
<text x="64.6" y="235">9</text>
<text x="100.1" y="237.6">3</text>
<text x="100.1" y="235">4</text>
<text x="130.6" y="235">1</text>
<text x="193.9" y="238.1" transform="rotate(-90 193.9 238.1)">7</text>
<text x="211.7" y="238.1" transform="rotate(-90 211.7 238.1)">4</text>
<text x="229.5" y="238.1" transform="rotate(-90 229.5 238.1)">4</text>
<text x="261.3" y="237.6">1</text>
<text x="265.2" y="238.7">VI</text>
<text x="272.7" y="238.7">VO</text>
<text x="278.5" y="237.6">3</text>
<text x="53.6" y="245.2">2</text>
<text x="53.6" y="242.6">4</text>
<text x="53.6" y="240.1">6</text>
<text x="64.6" y="245.2">1</text>
<text x="64.6" y="242.6">3</text>
<text x="64.6" y="240.1">5</text>
<text x="100.1" y="242.6">1</text>
<text x="100.1" y="240.1">2</text>
<text x="130.6" y="245.2">6</text>
<text x="268.4" y="242.2">GND</text>
<text x="270.1" y="244.5" transform="rotate(-90 270.1 244.5)">2</text>
<text x="130.6" y="250.3">4</text>
<text x="130.6" y="247.7">5</text>
<text x="193.9" y="249.1" transform="rotate(-90 193.9 249.1)">4</text>
<text x="211.7" y="250.1" transform="rotate(-90 211.7 250.1)">11</text>
<text x="229.5" y="250.1" transform="rotate(-90 229.5 250.1)">11</text>
<text x="130.6" y="257.9">1</text>
<text x="130.6" y="255.3">2</text>
<text x="130.6" y="252.8">3</text>
</g>
<g font-size="1.8" fill="#808080">
<text x="194.5" y="237.2">V+</text>
<text x="194.5" y="250.1">V-</text>
</g>
</svg>
